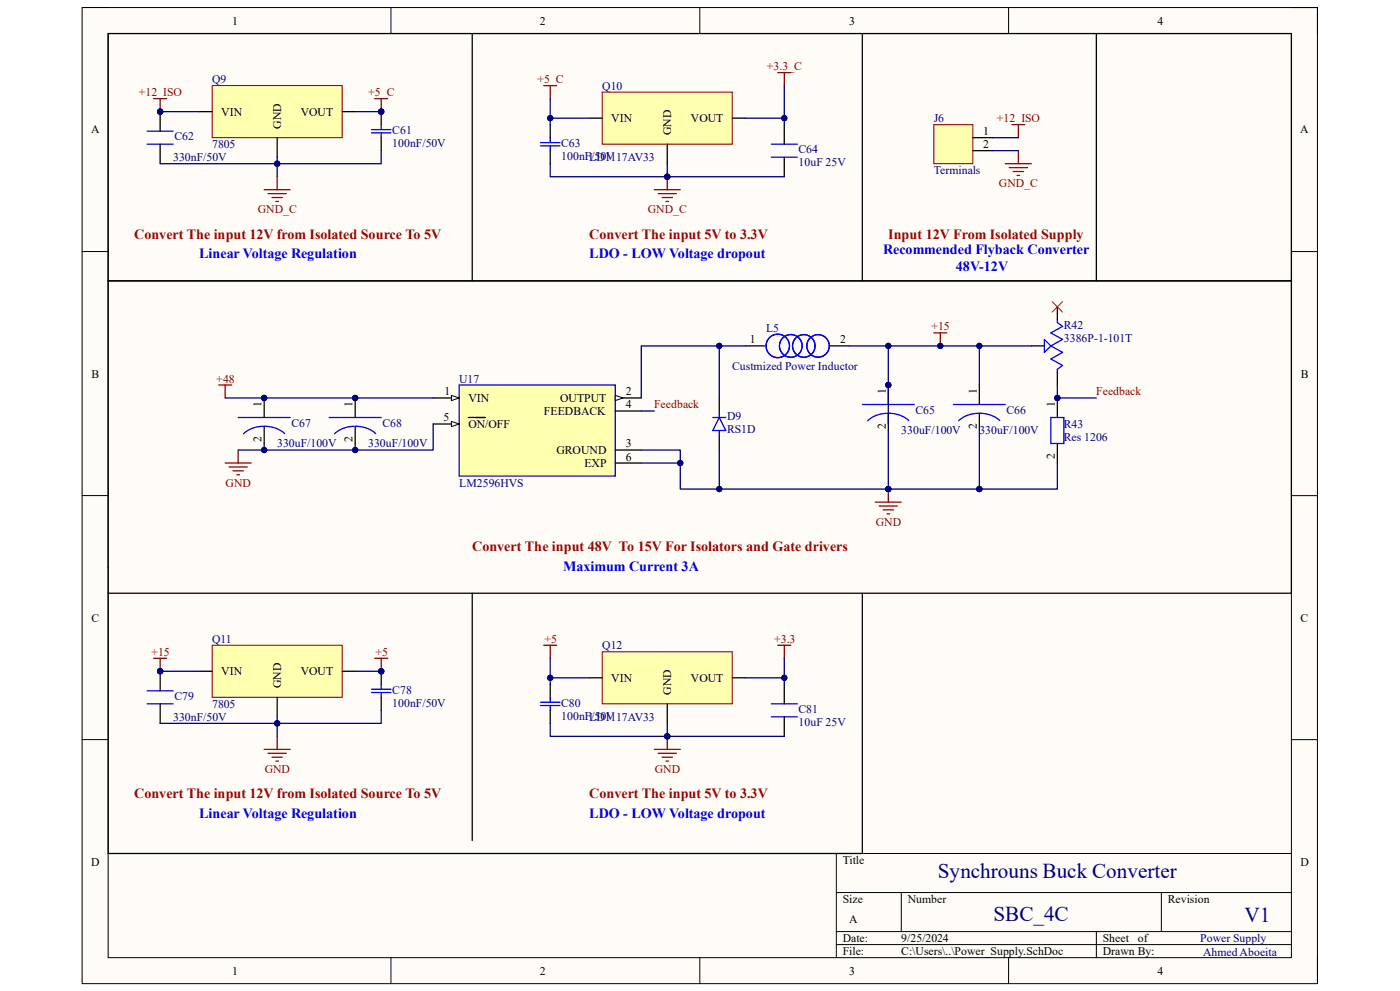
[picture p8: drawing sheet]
<svg xmlns="http://www.w3.org/2000/svg" width="420mm" height="297mm" viewBox="0 0 420 297" stroke-linecap="round" stroke-linejoin="round" font-family="sans-serif">
<path d="M24.6 2.3h370.6v292.5h-370.6z" fill-rule="evenodd" fill="#fffcf8"/>
<path d="M24.6 2.3h370.6v292.5h-370.6z" fill="none" stroke="#000" stroke-width=".3"/>
<path d="M32.4 10.1h355v276.9h-355z" fill-rule="evenodd" fill="#fffcf8"/>
<g fill="none" stroke="#000" stroke-width=".3">
<path d="M24.6 2.3h7.8M32.4 10.1h355v276.9h-355zM117.3 2.3v7.8M209.9 2.3v7.8M302.6 2.3v7.8M387.4 2.3h7.8v7.8M24.6 75.4h7.8M387.4 75.4h7.8M24.6 148.5h7.8M387.4 148.5h7.8M24.6 221.7h7.8M387.4 221.7h7.8"/>
<path d="M387.4 255.8h-136.5v31.2M250.9 267.5h136.5M250.9 279.2h136.5M270.4 267.5v11.7M328.9 279.2v7.8M348.4 267.5v11.7M117.3 287v7.8M209.9 287v7.8M250.9 283.1h136.5M302.6 287v7.8M395.2 287v7.8"/>
</g>
<path d="M63.6 25.7h39.1v15.6h-39.1z" fill-rule="evenodd" fill="#ffffb0"/>
<path d="M63.6 25.7h39.1v15.6h-39.1z" fill="none" stroke="#800000" stroke-width=".3"/>
<path d="M59.7 33.5h3.9M102.7 33.5h3.9M83.2 41.3v5.8" fill="none" stroke="#000" stroke-width=".38"/>
<path d="M79.2 56.9h7.9M80.4 58h5.5M81.6 59.2h3.1M83.2 53v3.9M82.8 60.4h.7" fill="none" stroke="#800000" stroke-width=".38"/>
<circle cx="48" cy="33.5" r=".78" fill="#000080"/>
<circle cx="48" cy="33.5" r=".78" fill="none" stroke="#000080" stroke-width=".3"/>
<path d="M44.1 39.3h7.8M44.1 43.2h7.8" fill="none" stroke="#00f" stroke-width=".38"/>
<path d="M48 33.5v5.8M48 43.2v5.9" fill="none" stroke="#000" stroke-width=".38"/>
<circle cx="48" cy="33.5" r=".78" fill="#000080"/>
<circle cx="48" cy="33.5" r=".78" fill="none" stroke="#000080" stroke-width=".3"/>
<path d="M46.1 29.6h3.9M48 29.6v3.9" fill="none" stroke="#800000" stroke-width=".38"/>
<circle cx="48" cy="33.5" r=".78" fill="#000080"/>
<circle cx="48" cy="33.5" r=".78" fill="none" stroke="#000080" stroke-width=".3"/>
<circle cx="114.4" cy="33.5" r=".78" fill="#000080"/>
<circle cx="114.4" cy="33.5" r=".78" fill="none" stroke="#000080" stroke-width=".3"/>
<path d="M111.4 39.8h5.9M111.4 38.8h5.9M114.4 37.4v1.4M114.4 39.8v1.5" fill="none" stroke="#00f" stroke-width=".38"/>
<path d="M114.4 33.5v3.9" fill="none" stroke="#000" stroke-width=".38"/>
<circle cx="114.4" cy="33.5" r=".78" fill="#000080"/>
<circle cx="114.4" cy="33.5" r=".78" fill="none" stroke="#000080" stroke-width=".3"/>
<path d="M114.4 41.3v3.9" fill="none" stroke="#000" stroke-width=".38"/>
<path d="M112.4 29.6h3.9M114.4 29.6v3.9" fill="none" stroke="#800000" stroke-width=".38"/>
<circle cx="114.4" cy="33.5" r=".78" fill="#000080"/>
<circle cx="114.4" cy="33.5" r=".78" fill="none" stroke="#000080" stroke-width=".3"/>
<path d="M280.1 37.4h11.7v11.7h-11.7z" fill-rule="evenodd" fill="#ffffb0"/>
<path d="M280.1 37.4h11.7v11.7h-11.7z" fill="none" stroke="#800000" stroke-width=".3"/>
<path d="M291.8 41.3h5.9M291.8 45.2h5.9" fill="none" stroke="#000" stroke-width=".38"/>
<path d="M303.5 37.4h3.9M305.5 37.4v3.9M301.6 49.1h7.8M302.8 50.2h5.4M303.9 51.4h3.2M305.1 52.6h.8M305.5 45.2v3.9" fill="none" stroke="#800000" stroke-width=".38"/>
<path d="M180.7 27.6h39v15.6h-39z" fill-rule="evenodd" fill="#ffffb0"/>
<path d="M180.7 27.6h39v15.6h-39z" fill="none" stroke="#800000" stroke-width=".3"/>
<path d="M176.8 35.4h3.9M219.7 35.4h3.9M200.2 43.2v5.9" fill="none" stroke="#000" stroke-width=".38"/>
<path d="M163.1 25.7h3.9M165.1 25.7v3.9M196.3 56.9h7.8M197.4 58h5.5M198.6 59.2h3.1M200.2 53v3.9M199.8 60.4h.8" fill="none" stroke="#800000" stroke-width=".38"/>
<circle cx="200.2" cy="53" r=".78" fill="#000080"/>
<circle cx="200.2" cy="53" r=".78" fill="none" stroke="#000080" stroke-width=".3"/>
<path d="M162.1 43.7h5.9M162.1 42.7h5.9M165.1 41.3v1.4M165.1 43.7v1.5M231.4 47.1h7.8M231.4 43.2h7.8" fill="none" stroke="#00f" stroke-width=".38"/>
<path d="M32.4 10.1h355v74.1h-355zM141.7 10.1v74.1M258.7 10.1v74.1M328.9 10.1v74.1M165.1 37.4v3.9M235.3 37.4v5.8M165.1 45.2v3.9M235.3 47.1v5.9" fill="none" stroke="#000" stroke-width=".38"/>
<path d="M137.8 115.4h46.8v27.3h-46.8z" fill-rule="evenodd" fill="#ffffb0"/>
<path d="M137.8 115.4h46.8v27.3h-46.8z" fill="none" stroke="#00f" stroke-width=".38"/>
<path d="M130 119.3h7.8" fill="none" stroke="#000" stroke-width=".38"/>
<path d="M135.4 118.5l2.4 .8-2.4 .8z" fill="#f8fcff"/>
<path d="M135.4 118.5l2.4 .8-2.4 .8z" fill="none" stroke="#000" stroke-width=".3"/>
<path d="M130 127.1h7.8" fill="none" stroke="#000" stroke-width=".38"/>
<path d="M135.4 126.3l2.4 .8-2.4 .8z" fill="#f8fcff"/>
<path d="M135.4 126.3l2.4 .8-2.4 .8z" fill="none" stroke="#000" stroke-width=".3"/>
<path d="M184.6 119.3h7.8M140.5 125.1h5.1" fill="none" stroke="#000" stroke-width=".38"/>
<path d="M184.6 118.5l2.3 .8-2.3 .8z" fill="#f8fcff"/>
<path d="M184.6 118.5l2.3 .8-2.3 .8z" fill="none" stroke="#000" stroke-width=".3"/>
<path d="M184.6 123.2h7.8M184.6 134.9h7.8M184.6 138.8h7.8" fill="none" stroke="#000" stroke-width=".38"/>
<path d="M65.6 115.4h3.9M67.5 115.4v3.9M67.5 138.8h7.8M68.7 139.9h5.5M71.4 134.9v3.9M69.9 141.1h3.1M71.1 142.3h.7M262.6 150.5h7.8M263.8 151.6h5.4M264.9 152.8h3.1M266.1 154h.8M266.5 146.6v3.9" fill="none" stroke="#800000" stroke-width=".38"/>
<circle cx="266.5" cy="146.6" r=".78" fill="#000080"/>
<circle cx="266.5" cy="146.6" r=".78" fill="none" stroke="#000080" stroke-width=".3"/>
<circle cx="106.6" cy="119.3" r=".78" fill="#000080"/>
<circle cx="106.6" cy="119.3" r=".78" fill="none" stroke="#000080" stroke-width=".3"/>
<path d="M98.8 125.1h15.6M112.7 130a9.6 9.6 0 0 0-12.4 0" fill="none" stroke="#00f" stroke-width=".38"/>
<path d="M106.6 119.3v5.8" fill="none" stroke="#000" stroke-width=".38"/>
<circle cx="106.6" cy="119.3" r=".78" fill="#000080"/>
<circle cx="106.6" cy="119.3" r=".78" fill="none" stroke="#000080" stroke-width=".3"/>
<path d="M106.6 127.9v5" fill="none" stroke="#000" stroke-width=".38"/>
<circle cx="79.3" cy="119.3" r=".78" fill="#000080"/>
<circle cx="79.3" cy="119.3" r=".78" fill="none" stroke="#000080" stroke-width=".3"/>
<path d="M71.4 125.1h15.7M85.4 130a9.6 9.6 0 0 0-12.4 0" fill="none" stroke="#00f" stroke-width=".38"/>
<path d="M79.2 119.3v5.8" fill="none" stroke="#000" stroke-width=".38"/>
<circle cx="79.3" cy="119.3" r=".78" fill="#000080"/>
<circle cx="79.3" cy="119.3" r=".78" fill="none" stroke="#000080" stroke-width=".3"/>
<path d="M223.6 103.7h5.8M248.9 103.7h5.9M293.8 115.4v5.8M79.2 127.9v5M293.8 124v5" fill="none" stroke="#000" stroke-width=".38"/>
<g fill="none" stroke="#00f" stroke-width=".38">
<path d="M286 121.2h15.6M299.9 126.1a9.6 9.6 0 0 0-12.3 0"/>
<circle cx="233.3" cy="103.7" r="3.5"/>
<circle cx="237.2" cy="103.7" r="3.4"/>
<circle cx="241.1" cy="103.7" r="3.4"/>
<circle cx="245.4" cy="103.7" r="3.4"/>
</g>
<circle cx="266.5" cy="115.4" r=".78" fill="#000080"/>
<circle cx="266.5" cy="115.4" r=".78" fill="none" stroke="#000080" stroke-width=".3"/>
<path d="M258.7 121.2h15.6M272.6 126.1a9.6 9.6 0 0 0-12.3 0" fill="none" stroke="#00f" stroke-width=".38"/>
<path d="M266.5 115.4v5.8" fill="none" stroke="#000" stroke-width=".38"/>
<circle cx="266.5" cy="115.4" r=".78" fill="#000080"/>
<circle cx="266.5" cy="115.4" r=".78" fill="none" stroke="#000080" stroke-width=".3"/>
<path d="M266.5 124v5" fill="none" stroke="#000" stroke-width=".38"/>
<circle cx="317.2" cy="119.3" r=".78" fill="#000080"/>
<circle cx="317.2" cy="119.3" r=".78" fill="none" stroke="#000080" stroke-width=".3"/>
<path d="M315.2 125.1h4v7.8h-4z" fill="none" stroke="#00f" stroke-width=".38"/>
<path d="M317.2 119.3v5.8" fill="none" stroke="#000" stroke-width=".38"/>
<circle cx="317.2" cy="119.3" r=".78" fill="#000080"/>
<circle cx="317.2" cy="119.3" r=".78" fill="none" stroke="#000080" stroke-width=".3"/>
<path d="M32.4 84.2h355v93.6h-355zM317.2 92v3.9M215.8 119.3v3.9M309.4 103.7h3.9M317.2 111.5v3.9M215.8 131v3.9M317.2 132.9v5.9" fill="none" stroke="#000" stroke-width=".38"/>
<path d="M317.2 95.9v.8l1.6 1.1-3.6 2 3.6 1.9-3.6 2M313.3 101.7l1.9 2-1.9 1.9zM315.2 103.7l3.6 1.9-3.6 2 3.6 1.9-1.6 1.2v.8M213.8 125.1h3.9M215.8 125.1l1.9 3.9h-3.9zM215.8 123.2v1.9M215.8 129v2" fill="none" stroke="#00f" stroke-width=".38"/>
<path d="M315.6 90.4l3.2 3.1M318.8 90.4l-3.2 3.1" fill="none" stroke="#f00" stroke-width=".3"/>
<path d="M233.3 21.8h3.9M235.3 21.8v3.9M280.1 99.8h3.9M282.1 99.8v3.9" fill="none" stroke="#800000" stroke-width=".38"/>
<circle cx="282.1" cy="103.7" r=".78" fill="#000080"/>
<circle cx="282.1" cy="103.7" r=".78" fill="none" stroke="#000080" stroke-width=".3"/>
<path d="M83.2 47.1v2" fill="none" stroke="#000080" stroke-width=".38"/>
<circle cx="83.2" cy="49.1" r=".78" fill="#000080"/>
<circle cx="83.2" cy="49.1" r=".78" fill="none" stroke="#000080" stroke-width=".3"/>
<path d="M48 33.5h11.7" fill="none" stroke="#000080" stroke-width=".38"/>
<circle cx="48" cy="33.5" r=".78" fill="#000080"/>
<circle cx="48" cy="33.5" r=".78" fill="none" stroke="#000080" stroke-width=".3"/>
<path d="M106.6 33.5h7.8" fill="none" stroke="#000080" stroke-width=".38"/>
<circle cx="114.4" cy="33.5" r=".78" fill="#000080"/>
<circle cx="114.4" cy="33.5" r=".78" fill="none" stroke="#000080" stroke-width=".3"/>
<path d="M114.4 45.2v3.9h-66.4" fill="none" stroke="#000080" stroke-width=".38"/>
<circle cx="83.2" cy="49.1" r=".78" fill="#000080"/>
<circle cx="83.2" cy="49.1" r=".78" fill="none" stroke="#000080" stroke-width=".3"/>
<path d="M83.2 49.1v3.9" fill="none" stroke="#000080" stroke-width=".38"/>
<circle cx="83.2" cy="49.1" r=".78" fill="#000080"/>
<circle cx="83.2" cy="49.1" r=".78" fill="none" stroke="#000080" stroke-width=".3"/>
<path d="M165.1 29.6v5.8h11.7M297.7 45.2h7.8M297.7 41.3h7.8" fill="none" stroke="#000080" stroke-width=".38"/>
<circle cx="165.1" cy="35.4" r=".78" fill="#000080"/>
<circle cx="165.1" cy="35.4" r=".78" fill="none" stroke="#000080" stroke-width=".3"/>
<path d="M200.2 49.1v3.9" fill="none" stroke="#000080" stroke-width=".38"/>
<circle cx="200.2" cy="53" r=".78" fill="#000080"/>
<circle cx="200.2" cy="53" r=".78" fill="none" stroke="#000080" stroke-width=".3"/>
<path d="M235.3 25.7v9.7h-11.7" fill="none" stroke="#000080" stroke-width=".38"/>
<circle cx="235.3" cy="35.4" r=".78" fill="#000080"/>
<circle cx="235.3" cy="35.4" r=".78" fill="none" stroke="#000080" stroke-width=".3"/>
<path d="M165.1 35.4v2" fill="none" stroke="#000080" stroke-width=".38"/>
<circle cx="165.1" cy="35.4" r=".78" fill="#000080"/>
<circle cx="165.1" cy="35.4" r=".78" fill="none" stroke="#000080" stroke-width=".3"/>
<path d="M165.1 49.1v3.9h35.1" fill="none" stroke="#000080" stroke-width=".38"/>
<circle cx="200.2" cy="53" r=".78" fill="#000080"/>
<circle cx="200.2" cy="53" r=".78" fill="none" stroke="#000080" stroke-width=".3"/>
<path d="M235.3 35.4v2" fill="none" stroke="#000080" stroke-width=".38"/>
<circle cx="235.3" cy="35.4" r=".78" fill="#000080"/>
<circle cx="235.3" cy="35.4" r=".78" fill="none" stroke="#000080" stroke-width=".3"/>
<path d="M200.2 53h35.1" fill="none" stroke="#000080" stroke-width=".38"/>
<circle cx="200.2" cy="53" r=".78" fill="#000080"/>
<circle cx="200.2" cy="53" r=".78" fill="none" stroke="#000080" stroke-width=".3"/>
<path d="M67.5 119.3h62.5" fill="none" stroke="#000080" stroke-width=".38"/>
<circle cx="79.3" cy="119.3" r=".78" fill="#000080"/>
<circle cx="79.3" cy="119.3" r=".78" fill="none" stroke="#000080" stroke-width=".3"/>
<circle cx="106.6" cy="119.3" r=".78" fill="#000080"/>
<circle cx="106.6" cy="119.3" r=".78" fill="none" stroke="#000080" stroke-width=".3"/>
<path d="M130 127.1v7.8h-58.6" fill="none" stroke="#000080" stroke-width=".38"/>
<circle cx="79.3" cy="134.9" r=".78" fill="#000080"/>
<circle cx="79.3" cy="134.9" r=".78" fill="none" stroke="#000080" stroke-width=".3"/>
<circle cx="106.6" cy="134.9" r=".78" fill="#000080"/>
<circle cx="106.6" cy="134.9" r=".78" fill="none" stroke="#000080" stroke-width=".3"/>
<path d="M106.6 132.9v2" fill="none" stroke="#000080" stroke-width=".38"/>
<circle cx="106.6" cy="134.9" r=".78" fill="#000080"/>
<circle cx="106.6" cy="134.9" r=".78" fill="none" stroke="#000080" stroke-width=".3"/>
<path d="M79.2 132.9v2" fill="none" stroke="#000080" stroke-width=".38"/>
<circle cx="79.3" cy="134.9" r=".78" fill="#000080"/>
<circle cx="79.3" cy="134.9" r=".78" fill="none" stroke="#000080" stroke-width=".3"/>
<path d="M223.6 103.7h-31.2v15.6" fill="none" stroke="#000080" stroke-width=".38"/>
<circle cx="215.8" cy="103.7" r=".78" fill="#000080"/>
<circle cx="215.8" cy="103.7" r=".78" fill="none" stroke="#000080" stroke-width=".3"/>
<path d="M192.4 123.2h3.9M266.5 129v17.6" fill="none" stroke="#000080" stroke-width=".38"/>
<circle cx="266.5" cy="146.6" r=".78" fill="#000080"/>
<circle cx="266.5" cy="146.6" r=".78" fill="none" stroke="#000080" stroke-width=".3"/>
<path d="M266.5 103.7v23.4" fill="none" stroke="#000080" stroke-width=".38"/>
<circle cx="266.5" cy="115.4" r=".78" fill="#000080"/>
<circle cx="266.5" cy="115.4" r=".78" fill="none" stroke="#000080" stroke-width=".3"/>
<circle cx="266.5" cy="103.7" r=".78" fill="#000080"/>
<circle cx="266.5" cy="103.7" r=".78" fill="none" stroke="#000080" stroke-width=".3"/>
<path d="M254.8 103.7h54.6" fill="none" stroke="#000080" stroke-width=".38"/>
<circle cx="293.8" cy="103.7" r=".78" fill="#000080"/>
<circle cx="293.8" cy="103.7" r=".78" fill="none" stroke="#000080" stroke-width=".3"/>
<circle cx="282.1" cy="103.7" r=".78" fill="#000080"/>
<circle cx="282.1" cy="103.7" r=".78" fill="none" stroke="#000080" stroke-width=".3"/>
<circle cx="266.5" cy="103.7" r=".78" fill="#000080"/>
<circle cx="266.5" cy="103.7" r=".78" fill="none" stroke="#000080" stroke-width=".3"/>
<path d="M215.8 103.7v15.6" fill="none" stroke="#000080" stroke-width=".38"/>
<circle cx="215.8" cy="103.7" r=".78" fill="#000080"/>
<circle cx="215.8" cy="103.7" r=".78" fill="none" stroke="#000080" stroke-width=".3"/>
<path d="M293.8 129v17.6" fill="none" stroke="#000080" stroke-width=".38"/>
<circle cx="293.8" cy="146.6" r=".78" fill="#000080"/>
<circle cx="293.8" cy="146.6" r=".78" fill="none" stroke="#000080" stroke-width=".3"/>
<path d="M293.8 103.7v11.7" fill="none" stroke="#000080" stroke-width=".38"/>
<circle cx="293.8" cy="103.7" r=".78" fill="#000080"/>
<circle cx="293.8" cy="103.7" r=".78" fill="none" stroke="#000080" stroke-width=".3"/>
<path d="M192.4 134.9h11.7v11.7h11.7v-11.7" fill="none" stroke="#000080" stroke-width=".38"/>
<circle cx="204.1" cy="138.8" r=".78" fill="#000080"/>
<circle cx="204.1" cy="138.8" r=".78" fill="none" stroke="#000080" stroke-width=".3"/>
<circle cx="215.8" cy="146.6" r=".78" fill="#000080"/>
<circle cx="215.8" cy="146.6" r=".78" fill="none" stroke="#000080" stroke-width=".3"/>
<path d="M215.8 146.6h50.7" fill="none" stroke="#000080" stroke-width=".38"/>
<circle cx="215.8" cy="146.6" r=".78" fill="#000080"/>
<circle cx="215.8" cy="146.6" r=".78" fill="none" stroke="#000080" stroke-width=".3"/>
<circle cx="266.5" cy="146.6" r=".78" fill="#000080"/>
<circle cx="266.5" cy="146.6" r=".78" fill="none" stroke="#000080" stroke-width=".3"/>
<path d="M266.5 146.6h27.3" fill="none" stroke="#000080" stroke-width=".38"/>
<circle cx="266.5" cy="146.6" r=".78" fill="#000080"/>
<circle cx="266.5" cy="146.6" r=".78" fill="none" stroke="#000080" stroke-width=".3"/>
<circle cx="293.8" cy="146.6" r=".78" fill="#000080"/>
<circle cx="293.8" cy="146.6" r=".78" fill="none" stroke="#000080" stroke-width=".3"/>
<path d="M317.2 138.8v7.8h-23.4" fill="none" stroke="#000080" stroke-width=".38"/>
<circle cx="293.8" cy="146.6" r=".78" fill="#000080"/>
<circle cx="293.8" cy="146.6" r=".78" fill="none" stroke="#000080" stroke-width=".3"/>
<path d="M192.4 138.8h11.7" fill="none" stroke="#000080" stroke-width=".38"/>
<circle cx="204.1" cy="138.8" r=".78" fill="#000080"/>
<circle cx="204.1" cy="138.8" r=".78" fill="none" stroke="#000080" stroke-width=".3"/>
<path d="M317.2 115.4v3.9h11.7" fill="none" stroke="#000080" stroke-width=".38"/>
<circle cx="317.2" cy="119.3" r=".78" fill="#000080"/>
<circle cx="317.2" cy="119.3" r=".78" fill="none" stroke="#000080" stroke-width=".3"/>
<path d="M63.6 193.4h39.1v15.6h-39.1z" fill-rule="evenodd" fill="#ffffb0"/>
<path d="M63.6 193.4h39.1v15.6h-39.1z" fill="none" stroke="#800000" stroke-width=".3"/>
<path d="M59.8 201.2h3.8M83.2 209v5.8M102.7 201.2h3.9" fill="none" stroke="#000" stroke-width=".38"/>
<path d="M79.2 224.6h7.9M80.4 225.8h5.5M81.6 226.9h3.1M82.8 228.1h.7M83.2 220.7v3.9" fill="none" stroke="#800000" stroke-width=".38"/>
<circle cx="48" cy="201.2" r=".78" fill="#000080"/>
<circle cx="48" cy="201.2" r=".78" fill="none" stroke="#000080" stroke-width=".3"/>
<path d="M44.1 210.9h7.8M44.1 207h7.8" fill="none" stroke="#00f" stroke-width=".38"/>
<path d="M48 201.2v5.8M48 210.9v5.9" fill="none" stroke="#000" stroke-width=".38"/>
<circle cx="48" cy="201.2" r=".78" fill="#000080"/>
<circle cx="48" cy="201.2" r=".78" fill="none" stroke="#000080" stroke-width=".3"/>
<path d="M46.1 197.3h3.9M48 197.3v3.9" fill="none" stroke="#800000" stroke-width=".38"/>
<circle cx="48" cy="201.2" r=".78" fill="#000080"/>
<circle cx="48" cy="201.2" r=".78" fill="none" stroke="#000080" stroke-width=".3"/>
<circle cx="114.4" cy="201.2" r=".78" fill="#000080"/>
<circle cx="114.4" cy="201.2" r=".78" fill="none" stroke="#000080" stroke-width=".3"/>
<path d="M111.4 207.5h5.9M111.4 206.6h5.9M114.4 205.1v1.5M114.4 207.5v1.5" fill="none" stroke="#00f" stroke-width=".38"/>
<path d="M114.4 201.2v3.9" fill="none" stroke="#000" stroke-width=".38"/>
<circle cx="114.4" cy="201.2" r=".78" fill="#000080"/>
<circle cx="114.4" cy="201.2" r=".78" fill="none" stroke="#000080" stroke-width=".3"/>
<path d="M114.4 209v3.9" fill="none" stroke="#000" stroke-width=".38"/>
<path d="M112.4 197.3h3.9M114.4 197.3v3.9" fill="none" stroke="#800000" stroke-width=".38"/>
<circle cx="114.4" cy="201.2" r=".78" fill="#000080"/>
<circle cx="114.4" cy="201.2" r=".78" fill="none" stroke="#000080" stroke-width=".3"/>
<path d="M180.7 195.3h39v15.6h-39z" fill-rule="evenodd" fill="#ffffb0"/>
<path d="M180.7 195.3h39v15.6h-39z" fill="none" stroke="#800000" stroke-width=".3"/>
<path d="M176.8 203.1h3.9M200.2 210.9v5.9M219.7 203.1h3.9" fill="none" stroke="#000" stroke-width=".38"/>
<path d="M163.1 193.4h3.9M165.1 193.4v3.9M196.3 224.6h7.8M197.4 225.8h5.5M198.6 226.9h3.1M199.8 228.1h.8M200.2 220.7v3.9" fill="none" stroke="#800000" stroke-width=".38"/>
<circle cx="200.2" cy="220.7" r=".78" fill="#000080"/>
<circle cx="200.2" cy="220.7" r=".78" fill="none" stroke="#000080" stroke-width=".3"/>
<path d="M162.1 211.5h5.9M162.1 210.5h5.9M165.1 209v1.5M165.1 211.5v1.4M231.4 214.8h7.8M231.4 210.9h7.8" fill="none" stroke="#00f" stroke-width=".38"/>
<path d="M141.7 177.8v74.1M165.1 205.1v3.9M165.1 212.9v3.9M235.3 205.1v5.8M235.3 214.8v5.9" fill="none" stroke="#000" stroke-width=".38"/>
<path d="M233.3 193.4h3.9M235.3 193.4v3.9" fill="none" stroke="#800000" stroke-width=".38"/>
<path d="M83.2 214.8v2" fill="none" stroke="#000080" stroke-width=".38"/>
<circle cx="83.2" cy="216.8" r=".78" fill="#000080"/>
<circle cx="83.2" cy="216.8" r=".78" fill="none" stroke="#000080" stroke-width=".3"/>
<path d="M48 201.2h11.8" fill="none" stroke="#000080" stroke-width=".38"/>
<circle cx="48" cy="201.2" r=".78" fill="#000080"/>
<circle cx="48" cy="201.2" r=".78" fill="none" stroke="#000080" stroke-width=".3"/>
<path d="M106.6 201.2h7.8" fill="none" stroke="#000080" stroke-width=".38"/>
<circle cx="114.4" cy="201.2" r=".78" fill="#000080"/>
<circle cx="114.4" cy="201.2" r=".78" fill="none" stroke="#000080" stroke-width=".3"/>
<path d="M114.4 212.9v3.9h-66.4" fill="none" stroke="#000080" stroke-width=".38"/>
<circle cx="83.2" cy="216.8" r=".78" fill="#000080"/>
<circle cx="83.2" cy="216.8" r=".78" fill="none" stroke="#000080" stroke-width=".3"/>
<path d="M83.2 216.8v3.9" fill="none" stroke="#000080" stroke-width=".38"/>
<circle cx="83.2" cy="216.8" r=".78" fill="#000080"/>
<circle cx="83.2" cy="216.8" r=".78" fill="none" stroke="#000080" stroke-width=".3"/>
<path d="M165.1 197.3v5.8h11.7" fill="none" stroke="#000080" stroke-width=".38"/>
<circle cx="165.1" cy="203.1" r=".78" fill="#000080"/>
<circle cx="165.1" cy="203.1" r=".78" fill="none" stroke="#000080" stroke-width=".3"/>
<path d="M200.2 216.8v3.9" fill="none" stroke="#000080" stroke-width=".38"/>
<circle cx="200.2" cy="220.7" r=".78" fill="#000080"/>
<circle cx="200.2" cy="220.7" r=".78" fill="none" stroke="#000080" stroke-width=".3"/>
<path d="M235.3 197.3v5.8h-11.7" fill="none" stroke="#000080" stroke-width=".38"/>
<circle cx="235.3" cy="203.1" r=".78" fill="#000080"/>
<circle cx="235.3" cy="203.1" r=".78" fill="none" stroke="#000080" stroke-width=".3"/>
<path d="M165.1 203.1v2" fill="none" stroke="#000080" stroke-width=".38"/>
<circle cx="165.1" cy="203.1" r=".78" fill="#000080"/>
<circle cx="165.1" cy="203.1" r=".78" fill="none" stroke="#000080" stroke-width=".3"/>
<path d="M165.1 216.8v3.9h35.1" fill="none" stroke="#000080" stroke-width=".38"/>
<circle cx="200.2" cy="220.7" r=".78" fill="#000080"/>
<circle cx="200.2" cy="220.7" r=".78" fill="none" stroke="#000080" stroke-width=".3"/>
<path d="M235.3 203.1v2" fill="none" stroke="#000080" stroke-width=".38"/>
<circle cx="235.3" cy="203.1" r=".78" fill="#000080"/>
<circle cx="235.3" cy="203.1" r=".78" fill="none" stroke="#000080" stroke-width=".3"/>
<path d="M200.2 220.7h35.1" fill="none" stroke="#000080" stroke-width=".38"/>
<circle cx="200.2" cy="220.7" r=".78" fill="#000080"/>
<circle cx="200.2" cy="220.7" r=".78" fill="none" stroke="#000080" stroke-width=".3"/>
<path d="M32.4 177.8v78h226.3v-78" fill="none" stroke="#000" stroke-width=".38"/>
<g font-size="6.3" fill="#000080">
<text x="281.3" y="263">Synchrouns Buck Converter</text>
<text x="298.1" y="275.9">SBC_4C</text>
<text x="373.4" y="276.3">V1</text>
</g>
<g font-size="4.2" fill="#980000">
<text x="40.3" y="71.6">Convert The input 12V from Isolated Source To 5V</text>
<text x="176.8" y="71.6">Convert The input 5V to 3.3V</text>
<text x="266.5" y="71.6">Input 12V From Isolated Supply</text>
<text x="141.6" y="165.2">Convert The input 48V To 15V For Isolators and Gate drivers</text>
<text x="40.3" y="239.3">Convert The input 12V from Isolated Source To 5V</text>
<text x="176.8" y="239.3">Convert The input 5V to 3.3V</text>
</g>
<g font-size="4.2" fill="#00f">
<text x="59.7" y="77.4">Linear Voltage Regulation</text>
<text x="176.8" y="77.4">LDO - LOW Voltage dropout</text>
<text x="264.9" y="76.2">Recommended Flyback Converter</text>
<text x="286.8" y="81.3">48V-12V</text>
<text x="169" y="171">Maximum Current 3A</text>
<text x="59.7" y="245.2">Linear Voltage Regulation</text>
<text x="176.8" y="245.2">LDO - LOW Voltage dropout</text>
</g>
<g font-size="3.5">
<text x="69.6" y="7.4">1</text>
<text x="162" y="7.4">2</text>
<text x="254.8" y="7.4">3</text>
<text x="347.3" y="7.4">4</text>
<text x="66.4" y="34.7">VIN</text>
<text x="90.2" y="34.7">VOUT</text>
<text x="27.3" y="40">A</text>
<text x="84.3" y="38.5" transform="rotate(-90 84.3 38.5)">GND</text>
<text x="183.4" y="36.6">VIN</text>
<text x="201.3" y="40.5" transform="rotate(-90 201.3 40.5)">GND</text>
<text x="207.3" y="36.6">VOUT</text>
<text x="294.9" y="40.5">1</text>
<text x="390.1" y="40">A</text>
<text x="294.9" y="44.4">2</text>
<text x="225" y="102.9">1</text>
<text x="252.1" y="102.9">2</text>
<text x="27.5" y="113.2">B</text>
<text x="390.2" y="113.2">B</text>
<text x="133.3" y="118.5">1</text>
<text x="187.7" y="118.5">2</text>
<text x="265.7" y="118.1" transform="rotate(-90 265.7 118.1)">1</text>
<text x="293" y="118.1" transform="rotate(-90 293 118.1)">1</text>
<text x="78.5" y="122" transform="rotate(-90 78.5 122)">1</text>
<text x="105.8" y="122" transform="rotate(-90 105.8 122)">1</text>
<text x="140.5" y="120.5">VIN</text>
<text x="163.2" y="124.4">FEEDBACK</text>
<text x="168" y="120.5">OUTPUT</text>
<text x="187.7" y="122.4">4</text>
<text x="316.4" y="122" transform="rotate(-90 316.4 122)">1</text>
<text x="133.1" y="126.3">5</text>
<text x="140.5" y="128.3">ON/OFF</text>
<text x="265.7" y="128.7" transform="rotate(-90 265.7 128.7)">2</text>
<text x="293" y="128.7" transform="rotate(-90 293 128.7)">2</text>
<text x="78.5" y="132.6" transform="rotate(-90 78.5 132.6)">2</text>
<text x="105.8" y="132.6" transform="rotate(-90 105.8 132.6)">2</text>
<text x="166.9" y="136.1">GROUND</text>
<text x="187.7" y="134.1">3</text>
<text x="316.4" y="137.7" transform="rotate(-90 316.4 137.7)">2</text>
<text x="175.3" y="140">EXP</text>
<text x="187.7" y="138">6</text>
<text x="27.4" y="186.3">C</text>
<text x="390.2" y="186.3">C</text>
<text x="66.4" y="202.4">VIN</text>
<text x="90.2" y="202.4">VOUT</text>
<text x="84.3" y="206.2" transform="rotate(-90 84.3 206.2)">GND</text>
<text x="183.4" y="204.3">VIN</text>
<text x="201.3" y="208.2" transform="rotate(-90 201.3 208.2)">GND</text>
<text x="207.3" y="204.3">VOUT</text>
<text x="27.3" y="259.5">D</text>
<text x="252.8" y="259">Title</text>
<text x="390.1" y="259.5">D</text>
<text x="252.8" y="270.6">Size</text>
<text x="272.3" y="270.6">Number</text>
<text x="350.4" y="270.6">Revision</text>
<text x="254.8" y="276.5">A</text>
<text x="252.8" y="282.4">Date:</text>
<text x="252.8" y="286.3">File:</text>
<text x="270.4" y="286.3">C:\Users\..\Power_Supply.SchDoc</text>
<text x="270.4" y="282.4">9/25/2024</text>
<text x="330.8" y="286.3">Drawn By:</text>
<text x="330.8" y="282.4">Sheet</text>
<text x="341.3" y="282.4">of</text>
<text x="69.6" y="292.1">1</text>
<text x="162" y="292.1">2</text>
<text x="254.8" y="292.1">3</text>
<text x="347.3" y="292.1">4</text>
</g>
<g font-size="3.5" fill="#800000">
<text x="230.1" y="21">+3.3_C</text>
<text x="41.7" y="28.8">+12_ISO</text>
<text x="110.5" y="28.8">+5_C</text>
<text x="161.2" y="24.9">+5_C</text>
<text x="299.1" y="36.6">+12_ISO</text>
<text x="299.7" y="56.1">GND_C</text>
<text x="77.3" y="63.9">GND_C</text>
<text x="194.4" y="63.9">GND_C</text>
<text x="279.4" y="99">+15</text>
<text x="64.9" y="114.6">+48</text>
<text x="328.9" y="118.5">Feedback</text>
<text x="196.3" y="122.4">Feedback</text>
<text x="67.7" y="145.8">GND</text>
<text x="262.7" y="157.5">GND</text>
<text x="45.4" y="196.6">+15</text>
<text x="112.6" y="196.6">+5</text>
<text x="163.3" y="192.7">+5</text>
<text x="232.2" y="192.7">+3.3</text>
<text x="79.4" y="231.6">GND</text>
<text x="196.4" y="231.6">GND</text>
</g>
<g font-size="3.5" fill="#000080">
<text x="63.6" y="24.9">Q9</text>
<text x="180.7" y="26.8">Q10</text>
<text x="117.7" y="40.1">C61</text>
<text x="280.1" y="36.6">J6</text>
<text x="52.3" y="42.1">C62</text>
<text x="63.6" y="44.4">7805</text>
<text x="117.7" y="44">100nF/50V</text>
<text x="168.4" y="44">C63</text>
<text x="168.4" y="47.9">100nF/50V</text>
<text x="239.6" y="46">C64</text>
<text x="51.9" y="48.3">330nF/50V</text>
<text x="176.8" y="48.3">LD1117AV33</text>
<text x="239.6" y="49.9">10uF 25V</text>
<text x="280.1" y="52.2">Terminals</text>
<text x="229.8" y="99.4">L5</text>
<text x="319.2" y="98.6">R42</text>
<text x="319.2" y="102.5">3386P-1-101T</text>
<text x="219.7" y="110.7">Custmized Power Inductor</text>
<text x="137.8" y="114.6">U17</text>
<text x="218.1" y="125.9">D9</text>
<text x="274.7" y="124">C65</text>
<text x="302" y="124">C66</text>
<text x="87.4" y="127.9">C67</text>
<text x="114.7" y="127.9">C68</text>
<text x="218.1" y="129.8">RS1D</text>
<text x="270.4" y="130.2">330uF/100V</text>
<text x="293.8" y="130.2">330uF/100V</text>
<text x="319.2" y="128.3">R43</text>
<text x="83.1" y="134.1">330uF/100V</text>
<text x="110.4" y="134.1">330uF/100V</text>
<text x="319.2" y="132.2">Res 1206</text>
<text x="137.8" y="145.8">LM2596HVS</text>
<text x="63.6" y="192.7">Q11</text>
<text x="180.7" y="194.6">Q12</text>
<text x="52.3" y="209.8">C79</text>
<text x="117.7" y="207.9">C78</text>
<text x="63.6" y="212.1">7805</text>
<text x="117.7" y="211.8">100nF/50V</text>
<text x="168.4" y="211.8">C80</text>
<text x="168.4" y="215.6">100nF/50V</text>
<text x="239.6" y="213.7">C81</text>
<text x="51.9" y="216">330nF/50V</text>
<text x="176.8" y="216">LD1117AV33</text>
<text x="239.6" y="217.6">10uF 25V</text>
<text x="360.1" y="282.4">Power Supply</text>
<text x="360.9" y="286.6">Ahmed Aboeita</text>
</g>
</svg>
